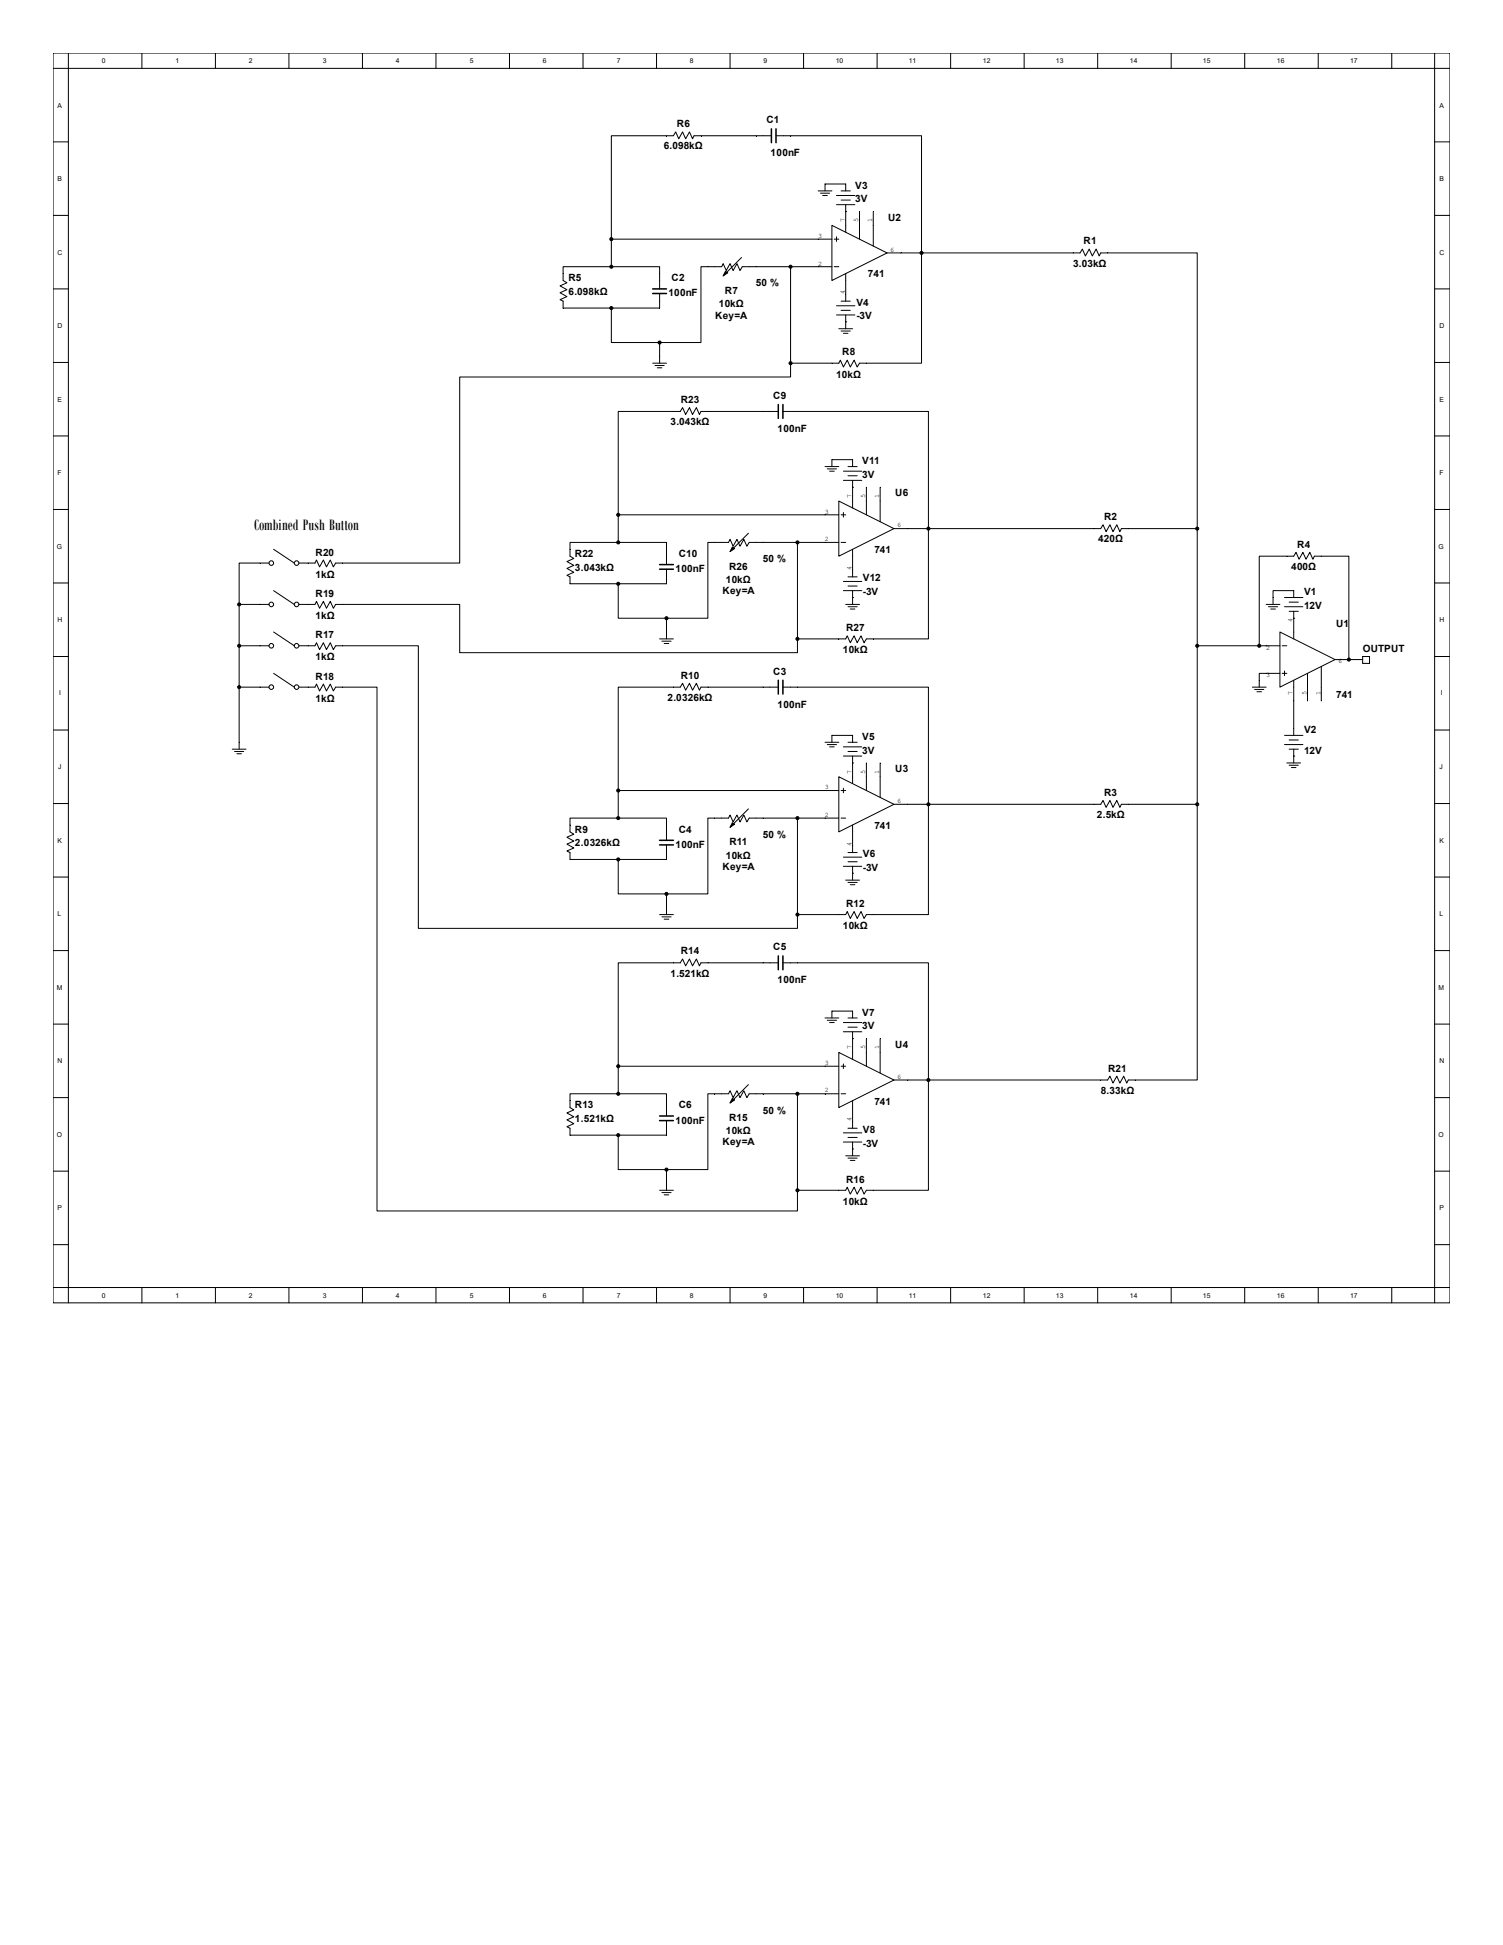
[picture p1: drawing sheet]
<svg xmlns="http://www.w3.org/2000/svg" width="216mm" height="279mm" viewBox="0 0 216 279" stroke-linecap="round" stroke-linejoin="round" font-family="sans-serif">
<g fill="none" stroke="#000" stroke-width=".14">
<path d="M7.6 7.6h200.7v179.6h-200.7zM7.6 9.8h200.7M9.8 7.6v179.6M20.4 7.6v2.2M30.9 7.6v2.2M41.5 7.6v2.2M52.1 7.6v2.2M62.6 7.6v2.2M73.2 7.6v2.2M83.7 7.6v2.2M94.3 7.6v2.2M104.9 7.6v2.2"/>
<path d="M110.8 19.5h-11.1l-.2 .4-.5-1-.5 1-.5-1-.5 1-.4-1-.4 .6h-8.9v14.9M111.5 19.5h20.9v32.7h-8.9l-.4 .5-.4-1-.6 1-.4-1-.5 1-.5-1-.2 .5h-6.9M115.4 7.6v2.2M126 7.6v2.2M136.6 7.6v2.2M147.1 7.6v2.2M157.7 7.6v2.2M168.2 7.6v2.2M178.8 7.6v2.2M189.4 7.6v2.2M199.9 7.6v2.2M206.1 7.6v179.6"/>
<path d="M7.6 20.4h2.2M7.6 30.9h2.2M87.8 38.3h-6.9v2l.5 .3-1 .5 1 .5-1 .5 1 .5-1 .4 .5 .3v1h13.8v-2.1M87.8 38.3h6.9v3.2M87.8 34.4h31.7M87.8 34.4v3.9M106.5 37l-2.6 2.6M113.6 38.3v13.9M117.5 27.4h2M117.9 27.8h1.3M118.2 28.1h.6M118.5 27.4v-1h3v1"/>
<path d="M119.5 32.4l7.9 3.9-7.9 4zM119.5 38.3h-12.9l-.3 .6-.4-1-.6 1-.4-1-.6 1-.4-1-.2 .4h-3v10.9h-6M119.8 38.3h.7M119.8 34.4h.7M120.2 34v.7M120.2 28.1h2.6M120.2 29.4h2.6M120.8 27.4h1.3M120.8 28.7h1.3M121.5 30.4h.1M121.5 29.4v4M121.5 39.3v4"/>
<path d="M123.5 30.4v4M125.4 30.4v4.9M127.4 36.3h27.7l.4-.5 .4 1 .6-1 .4 1 .6-1 .4 1 .2-.5h13.9v39.6M206.1 20.4h2.2M206.1 30.9h2.2M7.6 41.5h2.2M7.6 52.1h2.2M87.8 44.3v4.9h6.9M93.8 52.2h1.9M94.1 52.5h1.3M94.4 52.8h.7M94.7 49.2v3"/>
<path d="M111.8 59.1h-11.1l-.2 .4-.5-.9-.5 .9-.5-.9-.5 .9-.5-.9-.3 .5h-8.9v14.9M112.5 59.1h20.9v32.7h-8.9l-.4 .5-.4-1-.6 1-.4-1-.6 1-.4-1-.2 .5h-6.9M113.6 52.2v2h-47.6v26.7h-17.8l-.3 .5-.5-1-.5 1-.4-1-.6 1-.4-1-.3 .5h-2.3M120.2 45.2h2.6M120.2 43.9h2.6M120.5 47.2h2M120.8 44.6h1.3M120.8 43.3h1.3M120.8 47.6h1.3M121.2 47.9h.6M121.5 46.2h.1M121.5 45.2v2"/>
<path d="M206.1 41.5h2.2M206.1 52.1h2.2M7.6 62.6h2.2M7.6 73.2h2.2M39.3 78.9l3 2M88.8 77.9h-6.9v2l.5 .3-1 .5 1 .5-1 .5 1 .5-1 .4 .5 .3M88.8 77.9h6.9v3.2M88.8 74h31.7M88.8 74v3.9M107.5 76.6l-2.6 2.6M114.6 77.9v13.9M118.5 67h2"/>
<path d="M118.8 67.4h1.4M119.2 67.7h.6M119.5 67v-1h3v1M120.5 72l7.9 3.9-7.9 4zM120.5 77.9h-12.9l-.3 .6-.5-1-.5 1-.4-1-.6 1-.4-1-.3 .4h-2.9v10.9h-6M120.8 77.9h.7M120.8 74h.7M121.2 73.6v.7M121.2 67.7h2.6M121.2 69h2.6M121.8 67h1.3M121.8 68.3h1.3"/>
<path d="M122.5 70h.1M122.5 69v4M122.5 78.9v4M124.5 70v4M126.4 70v4.9M128.4 75.9h29.7l.3-.5 .5 1 .5-1 .5 1 .5-1 .5 1 .2-.5h10.9M172 75.9v39.6M206.1 62.6h2.2M206.1 73.2h2.2M7.6 83.7h2.2M7.6 94.3h2.2M34.4 92.8h4.2"/>
<path d="M34.4 98.7h4.2M34.4 86.8h4.2M34.4 86.8v20.8M38.6 80.9h-4.2v5.9M39.3 90.8l3 2M39.3 96.7l3 2M39.3 84.8l3 2M42.9 92.8h2.3l.3-.5 .4 1 .6-1 .4 1 .5-1 .5 1 .3-.5h11.9v40.6h54.5v-2M42.9 98.7h2.3l.3-.4 .4 1 .6-1 .4 1 .5-1 .5 1 .3-.6h6v75.3h60.4v-3M42.9 86.8h2.3l.3-.4 .4 1 .6-1 .4 1 .5-1 .5 1 .3-.6h17.8v7h48.6v-2M88.8 83.9v4.9h6.9M94.7 91.8h2"/>
<path d="M95.1 92.1h1.3M95.4 92.4h.7M95.7 81.8v2.1h-13.8v-1M95.7 88.8v3M111.8 98.7h-11.1l-.2 .4-.5-.9-.5 .9-.5-.9-.5 .9-.5-.9-.3 .5h-8.9v14.9M112.5 98.7h20.9v32.7h-8.9l-.4 .5-.4-1-.6 1-.4-1-.6 1-.4-1-.2 .5h-6.9M121.2 84.8h2.6M121.2 83.5h2.6M121.5 86.8h2M121.8 87.2h1.3M121.8 84.2h1.3M121.8 82.9h1.3"/>
<path d="M122.1 87.5h.7M122.5 85.8h.1M122.5 84.8v2M172 92.8h11.9M179.9 98.7h2M180.2 99h1.3M180.6 99.4h.6M180.9 92.8v-12.9h4.9l.4-.6 .4 1 .6-1 .4 1 .6-1 .4 1 .2-.4h5v14.8M181.9 86.8h2M182.2 87.2h1.3M182.5 87.5h.7M183.9 90.8l7.9 3.9-7.9 4z"/>
<path d="M183.9 96.7h-3v2M184.2 96.7h.6M184.2 92.8h.6M184.5 96.4v.7M184.5 85.8h2.7M184.5 87.2h2.7M185.2 86.5h1.3M185.2 87.8h1.3M185.8 88.8h.1M185.8 85.8v-1h-2.9v2M185.8 87.8v4M185.8 97.7v7.9"/>
<path d="M187.8 96.7v4M189.8 95.7v5M191.8 94.7h3.9M193.8 94.7h.1M195.7 94.3h1v1h-1zM206.1 83.7h2.2M206.1 94.3h2.2M7.6 104.9h2.2M7.6 115.4h2.2M33.4 107.6h1.9M33.7 107.9h1.3M34 108.3h.7"/>
<path d="M88.8 117.5h-6.9v2l.5 .3-1 .5 1 .5-1 .5 1 .5-1 .4 .5 .3v1h13.8v-2.1M88.8 117.5h6.9v3.2M88.8 113.6v3.9M88.8 113.6h31.7M107.5 116.2l-2.6 2.6M114.6 117.5v13.9M118.5 106.6h2M118.8 107h1.4M119.2 107.3h.6M119.5 106.6v-1h3v1M120.5 111.6l7.9 3.9-7.9 4zM120.5 117.5h-12.9l-.3 .6-.5-1-.5 1-.4-1-.6 1-.4-1-.3 .4h-2.9v10.9h-6"/>
<path d="M120.8 117.5h.7M120.8 113.6h.7M121.2 113.2v.7M121.2 107.3h2.6M121.2 108.6h2.6M121.8 107.9h1.3M121.8 106.6h1.3M122.5 109.6h.1M122.5 108.6v4M122.5 118.5v4M124.5 109.6v4M126.4 109.6v4.9"/>
<path d="M128.4 115.5h29.7l.3-.5 .5 1 .5-1 .5 1 .5-1 .5 1 .2-.5h10.9M172 115.5v39.6h-9.9l-.2 .5-.5-1-.5 1-.5-1-.5 1-.5-1-.3 .5h-30.7M184.5 105.6h2.7M184.5 107h2.7M184.8 109.6h2M185.2 106.3h1.3M185.2 107.6h1.3M185.2 109.9h1.3M185.5 110.3h.7M185.8 108.6h.1M185.8 107.6v2M206.1 104.9h2.2"/>
<path d="M206.1 115.4h2.2M7.6 126h2.2M7.6 136.6h2.2M88.8 123.5v4.9h6.9M94.7 131.4h2M95.1 131.7h1.3M95.4 132h.7M95.7 128.4v3M111.8 138.3h-11.1l-.2 .5-.5-1-.5 1-.5-1-.5 1-.5-1-.3 .5h-8.9v14.9M112.5 138.3h20.9v32.7h-8.9l-.4 .5-.4-1-.6 1-.4-1-.6 1-.4-1-.2 .5h-6.9M121.2 124.4h2.6M121.2 123.1h2.6"/>
<path d="M121.5 126.4h2M121.8 126.8h1.3M121.8 123.8h1.3M121.8 122.5h1.3M122.1 127.1h.7M122.5 125.4h.1M122.5 124.4v2M206.1 126h2.2M206.1 136.6h2.2M7.6 147.1h2.2M7.6 157.7h2.2M88.8 157.1h-6.9v2l.5 .3-1 .5 1 .5-1 .5 1 .5-1 .5 .5 .2v1h13.8v-2.1"/>
<path d="M88.8 157.1h6.9v3.2M88.8 153.2v3.9M88.8 153.2h31.7M107.5 155.8l-2.6 2.6M114.6 157.1v13.9M118.5 146.2h2M118.8 146.6h1.4M119.2 146.9h.6M119.5 146.2v-1h3v1M120.5 151.2l7.9 3.9-7.9 4zM120.5 157.1h-12.9l-.3 .6-.5-1-.5 1-.4-1-.6 1-.4-1-.3 .4h-2.9v10.9h-6M120.8 157.1h.7"/>
<path d="M120.8 153.2h.7M121.2 152.8v.7M121.2 146.9h2.6M121.2 148.2h2.6M121.8 146.2h1.3M121.8 147.6h1.3M122.5 149.2h.1M122.5 148.2v4M122.5 158.1v4M124.5 149.2v4M126.4 149.2v5M206.1 147.1h2.2"/>
<path d="M206.1 157.7h2.2M7.6 168.2h2.2M7.6 178.8h2.2M88.8 163.1v4.9h6.9M94.7 171h2M95.1 171.3h1.3M95.4 171.6h.7M95.7 168v3M121.2 164.1h2.6M121.2 162.7h2.6M121.5 166h2M121.8 166.4h1.3"/>
<path d="M121.8 163.4h1.3M121.8 162.1h1.3M122.1 166.7h.7M122.5 165h.1M122.5 164.1v1.9M206.1 168.2h2.2M206.1 178.8h2.2M7.6 185h200.7M20.4 185v2.2M30.9 185v2.2M41.5 185v2.2M52.1 185v2.2"/>
<path d="M62.6 185v2.2M73.2 185v2.2M83.7 185v2.2M94.3 185v2.2M104.9 185v2.2M115.4 185v2.2M126 185v2.2M136.6 185v2.2M147.1 185v2.2M157.7 185v2.2M168.2 185v2.2M178.8 185v2.2"/>
<path d="M189.4 185v2.2M199.9 185v2.2"/>
<circle cx="39" cy="92.8" r=".33"/>
<circle cx="39" cy="86.8" r=".33"/>
<circle cx="39" cy="80.9" r=".33"/>
<circle cx="39" cy="98.7" r=".33"/>
<circle cx="42.6" cy="80.9" r=".33"/>
<circle cx="42.6" cy="92.8" r=".33"/>
<circle cx="42.6" cy="86.8" r=".33"/>
<circle cx="42.6" cy="98.7" r=".33"/>
</g>
<g fill="#000" stroke="#000" stroke-width=".14">
<path d="M104.2 39l.3 .2-.6 .4z" fill-rule="evenodd"/>
<path d="M105.2 78.6l.3 .2-.6 .4z" fill-rule="evenodd"/>
<path d="M105.2 118.2l.3 .2-.6 .4z" fill-rule="evenodd"/>
<path d="M105.2 157.8l.3 .2-.6 .4z" fill-rule="evenodd"/>
<circle cx="87.8" cy="38.3" r=".22"/>
<circle cx="87.8" cy="34.4" r=".22"/>
<circle cx="113.6" cy="38.3" r=".22"/>
<circle cx="132.4" cy="36.3" r=".22"/>
<circle cx="87.8" cy="44.3" r=".22"/>
<circle cx="94.7" cy="49.2" r=".22"/>
<circle cx="113.6" cy="52.2" r=".22"/>
<circle cx="88.8" cy="77.9" r=".22"/>
<circle cx="88.8" cy="74" r=".22"/>
<circle cx="114.6" cy="77.9" r=".22"/>
<circle cx="133.4" cy="75.9" r=".22"/>
<circle cx="172" cy="75.9" r=".22"/>
<circle cx="34.4" cy="86.8" r=".22"/>
<circle cx="34.4" cy="92.8" r=".22"/>
<circle cx="34.4" cy="98.7" r=".22"/>
<circle cx="88.8" cy="83.9" r=".22"/>
<circle cx="95.7" cy="88.8" r=".22"/>
<circle cx="114.6" cy="91.8" r=".22"/>
<circle cx="172" cy="92.8" r=".22"/>
<circle cx="180.9" cy="92.8" r=".22"/>
<circle cx="193.8" cy="94.7" r=".22"/>
<circle cx="88.8" cy="113.6" r=".22"/>
<circle cx="88.8" cy="117.5" r=".22"/>
<circle cx="114.6" cy="117.5" r=".22"/>
<circle cx="133.4" cy="115.5" r=".22"/>
<circle cx="172" cy="115.5" r=".22"/>
<circle cx="88.8" cy="123.5" r=".22"/>
<circle cx="95.7" cy="128.4" r=".22"/>
<circle cx="114.6" cy="131.4" r=".22"/>
<circle cx="88.8" cy="157.1" r=".22"/>
<circle cx="88.8" cy="153.2" r=".22"/>
<circle cx="114.6" cy="157.1" r=".22"/>
<circle cx="133.4" cy="155.1" r=".22"/>
<circle cx="88.8" cy="163.1" r=".22"/>
<circle cx="95.7" cy="168" r=".22"/>
<circle cx="114.6" cy="171" r=".22"/>
</g>
<g fill="none" stroke="#000" stroke-width=".22">
<path d="M110.8 18.5v2M111.5 18.5v2M93.8 41.5h1.9M93.8 42.2h1.9M111.8 58.1v2M112.5 58.1v2M94.7 81.1h2M94.7 81.8h2M111.8 97.7v2M112.5 97.7v2M94.7 120.7h2M94.7 121.4h2"/>
<path d="M111.8 137.3v2M112.5 137.3v2M94.7 160.3h2M94.7 161h2"/>
</g>
<text font-size="2.3" x="36.5" y="76.1">Combined Push Button</text>
<g font-size="1.4">
<text x="110.1" y="17.7">C1</text>
<text x="95.3" y="21.5">6.098kΩ</text>
<text x="97.2" y="18.3">R6</text>
<text x="110.7" y="22.5">100nF</text>
<text x="122.9" y="27.1">V3</text>
<text x="122.9" y="29.1">3V</text>
<text x="127.6" y="31.7">U2</text>
<text x="155.7" y="35.1">R1</text>
<text x="81.7" y="40.4">R5</text>
<text x="96.5" y="40.4">C2</text>
<text x="108.6" y="41.1">50 %</text>
<text x="124.7" y="39.8">741</text>
<text x="154.1" y="38.3">3.03kΩ</text>
<text x="81.7" y="42.4">6.098kΩ</text>
<text x="96" y="42.6">100nF</text>
<text x="102.7" y="45.8">Key=A</text>
<text x="103.3" y="44.2">10kΩ</text>
<text x="104.1" y="42.2">R7</text>
<text x="123" y="43.9">V4</text>
<text x="123" y="45.9">-3V</text>
<text x="121" y="51.1">R8</text>
<text x="97.8" y="57.9">R23</text>
<text x="111.1" y="57.3">C9</text>
<text x="120.1" y="54.3">10kΩ</text>
<text x="96.3" y="61.1">3.043kΩ</text>
<text x="111.7" y="62.1">100nF</text>
<text x="123.9" y="66.7">V11</text>
<text x="123.9" y="68.7">3V</text>
<text x="128.6" y="71.3">U6</text>
<text x="157.7" y="77.9">420Ω</text>
<text x="158.6" y="74.7">R2</text>
<text x="45.3" y="83">1kΩ</text>
<text x="45.3" y="79.8">R20</text>
<text x="82.6" y="80">R22</text>
<text x="82.6" y="82">3.043kΩ</text>
<text x="97" y="82.2">100nF</text>
<text x="97.5" y="80">C10</text>
<text x="104.3" y="83.7">10kΩ</text>
<text x="104.7" y="81.9">R26</text>
<text x="109.6" y="80.8">50 %</text>
<text x="124" y="83.5">V12</text>
<text x="125.6" y="79.5">741</text>
<text x="185.5" y="81.9">400Ω</text>
<text x="186.4" y="78.7">R4</text>
<text x="45.3" y="88.9">1kΩ</text>
<text x="45.3" y="85.7">R19</text>
<text x="103.8" y="85.3">Key=A</text>
<text x="124" y="85.5">-3V</text>
<text x="187.3" y="85.5">V1</text>
<text x="187.3" y="87.5">12V</text>
<text x="45.3" y="94.9">1kΩ</text>
<text x="45.3" y="91.7">R17</text>
<text x="121.1" y="93.9">10kΩ</text>
<text x="121.5" y="90.7">R27</text>
<text x="191.9" y="90.1">U1</text>
<text x="195.7" y="93.6">OUTPUT</text>
<text x="45.3" y="100.8">1kΩ</text>
<text x="45.3" y="97.6">R18</text>
<text x="95.9" y="100.7">2.0326kΩ</text>
<text x="97.8" y="97.5">R10</text>
<text x="111.1" y="96.9">C3</text>
<text x="111.7" y="101.7">100nF</text>
<text x="191.9" y="100.2">741</text>
<text x="123.9" y="106.3">V5</text>
<text x="187.3" y="105.3">V2</text>
<text x="123.9" y="108.3">3V</text>
<text x="128.6" y="110.9">U3</text>
<text x="187.3" y="108.3">12V</text>
<text x="82.6" y="119.6">R9</text>
<text x="97.5" y="119.6">C4</text>
<text x="125.6" y="119">741</text>
<text x="157.6" y="117.5">2.5kΩ</text>
<text x="158.6" y="114.3">R3</text>
<text x="82.6" y="121.6">2.0326kΩ</text>
<text x="97" y="121.8">100nF</text>
<text x="103.8" y="125">Key=A</text>
<text x="104.3" y="123.4">10kΩ</text>
<text x="104.8" y="121.5">R11</text>
<text x="109.6" y="120.4">50 %</text>
<text x="124" y="123.1">V6</text>
<text x="124" y="125.1">-3V</text>
<text x="121.5" y="130.3">R12</text>
<text x="97.8" y="137.1">R14</text>
<text x="111.1" y="136.5">C5</text>
<text x="121.1" y="133.5">10kΩ</text>
<text x="96.3" y="140.3">1.521kΩ</text>
<text x="111.7" y="141.3">100nF</text>
<text x="123.9" y="145.9">V7</text>
<text x="123.9" y="147.9">3V</text>
<text x="128.6" y="150.5">U4</text>
<text x="159.2" y="153.9">R21</text>
<text x="82.6" y="159.2">R13</text>
<text x="82.6" y="161.2">1.521kΩ</text>
<text x="97" y="161.4">100nF</text>
<text x="97.5" y="159.2">C6</text>
<text x="104.7" y="161.1">R15</text>
<text x="109.6" y="160">50 %</text>
<text x="125.6" y="158.7">741</text>
<text x="158.1" y="157.1">8.33kΩ</text>
<text x="103.8" y="164.5">Key=A</text>
<text x="104.3" y="162.9">10kΩ</text>
<text x="124" y="162.7">V8</text>
<text x="124" y="164.7">-3V</text>
<text x="121.1" y="173.1">10kΩ</text>
<text x="121.5" y="169.9">R16</text>
</g>
<g font-size="1">
<text x="14.6" y="9.1">0</text>
<text x="25.2" y="9.1">1</text>
<text x="35.7" y="9.1">2</text>
<text x="46.4" y="9.1">3</text>
<text x="56.9" y="9.1">4</text>
<text x="67.5" y="9.1">5</text>
<text x="78" y="9.1">6</text>
<text x="88.6" y="9.1">7</text>
<text x="99.1" y="9.1">8</text>
<text x="109.7" y="9.1">9</text>
<text x="120.1" y="9.1">10</text>
<text x="130.6" y="9.1">11</text>
<text x="141.2" y="9.1">12</text>
<text x="151.7" y="9.1">13</text>
<text x="162.3" y="9.1">14</text>
<text x="172.8" y="9.1">15</text>
<text x="183.4" y="9.1">16</text>
<text x="193.9" y="9.1">17</text>
<text x="8.3" y="15.5">A</text>
<text x="206.8" y="15.5">A</text>
<text x="8.3" y="26">B</text>
<text x="206.8" y="26">B</text>
<text x="117.5" y="34.2">3</text>
<text x="121.3" y="31.9" transform="rotate(-90 121.3 31.9)">7</text>
<text x="123.3" y="31.9" transform="rotate(-90 123.3 31.9)">5</text>
<text x="125.3" y="31.9" transform="rotate(-90 125.3 31.9)">1</text>
<text x="8.3" y="36.6">C</text>
<text x="117.5" y="38.1">2</text>
<text x="127.8" y="36.2">6</text>
<text x="206.8" y="36.6">C</text>
<text x="8.3" y="47.1">D</text>
<text x="121.3" y="42.3" transform="rotate(-90 121.3 42.3)">4</text>
<text x="206.8" y="47.1">D</text>
<text x="8.3" y="57.7">E</text>
<text x="206.8" y="57.7">E</text>
<text x="8.3" y="68.2">F</text>
<text x="122.3" y="71.5" transform="rotate(-90 122.3 71.5)">7</text>
<text x="124.3" y="71.5" transform="rotate(-90 124.3 71.5)">5</text>
<text x="126.3" y="71.5" transform="rotate(-90 126.3 71.5)">1</text>
<text x="206.8" y="68.2">F</text>
<text x="118.5" y="73.8">3</text>
<text x="118.5" y="77.7">2</text>
<text x="128.9" y="75.7">6</text>
<text x="8.2" y="78.8">G</text>
<text x="122.3" y="81.9" transform="rotate(-90 122.3 81.9)">4</text>
<text x="206.6" y="78.8">G</text>
<text x="8.3" y="89.4">H</text>
<text x="185.7" y="89.4" transform="rotate(-90 185.7 89.4)">4</text>
<text x="206.8" y="89.4">H</text>
<text x="181.9" y="93.3">2</text>
<text x="192.2" y="95.3">6</text>
<text x="8.5" y="99.9">I</text>
<text x="181.9" y="97.3">3</text>
<text x="185.7" y="99.8" transform="rotate(-90 185.7 99.8)">7</text>
<text x="187.7" y="99.8" transform="rotate(-90 187.7 99.8)">5</text>
<text x="189.7" y="99.8" transform="rotate(-90 189.7 99.8)">1</text>
<text x="207" y="99.9">I</text>
<text x="8.3" y="110.5">J</text>
<text x="118.5" y="113.4">3</text>
<text x="122.3" y="111.1" transform="rotate(-90 122.3 111.1)">7</text>
<text x="124.3" y="111.1" transform="rotate(-90 124.3 111.1)">5</text>
<text x="126.3" y="111.1" transform="rotate(-90 126.3 111.1)">1</text>
<text x="206.8" y="110.5">J</text>
<text x="118.5" y="117.3">2</text>
<text x="128.9" y="115.4">6</text>
<text x="8.3" y="121">K</text>
<text x="122.3" y="121.5" transform="rotate(-90 122.3 121.5)">4</text>
<text x="206.8" y="121">K</text>
<text x="8.3" y="131.6">L</text>
<text x="206.8" y="131.6">L</text>
<text x="8.2" y="142.2">M</text>
<text x="206.6" y="142.2">M</text>
<text x="8.3" y="152.7">N</text>
<text x="118.5" y="153">3</text>
<text x="122.3" y="150.7" transform="rotate(-90 122.3 150.7)">7</text>
<text x="124.3" y="150.7" transform="rotate(-90 124.3 150.7)">5</text>
<text x="126.3" y="150.7" transform="rotate(-90 126.3 150.7)">1</text>
<text x="128.9" y="154.9">6</text>
<text x="206.8" y="152.7">N</text>
<text x="118.5" y="156.9">2</text>
<text x="122.3" y="161.1" transform="rotate(-90 122.3 161.1)">4</text>
<text x="8.2" y="163.3">O</text>
<text x="206.6" y="163.3">O</text>
<text x="8.3" y="173.9">P</text>
<text x="206.8" y="173.9">P</text>
<text x="14.6" y="186.4">0</text>
<text x="25.2" y="186.4">1</text>
<text x="35.7" y="186.4">2</text>
<text x="46.4" y="186.4">3</text>
<text x="56.9" y="186.4">4</text>
<text x="67.5" y="186.4">5</text>
<text x="78" y="186.4">6</text>
<text x="88.6" y="186.4">7</text>
<text x="99.1" y="186.4">8</text>
<text x="109.7" y="186.4">9</text>
<text x="120.1" y="186.4">10</text>
<text x="130.6" y="186.4">11</text>
<text x="141.2" y="186.4">12</text>
<text x="151.7" y="186.4">13</text>
<text x="162.3" y="186.4">14</text>
<text x="172.8" y="186.4">15</text>
<text x="183.4" y="186.4">16</text>
<text x="193.9" y="186.4">17</text>
</g>
</svg>
